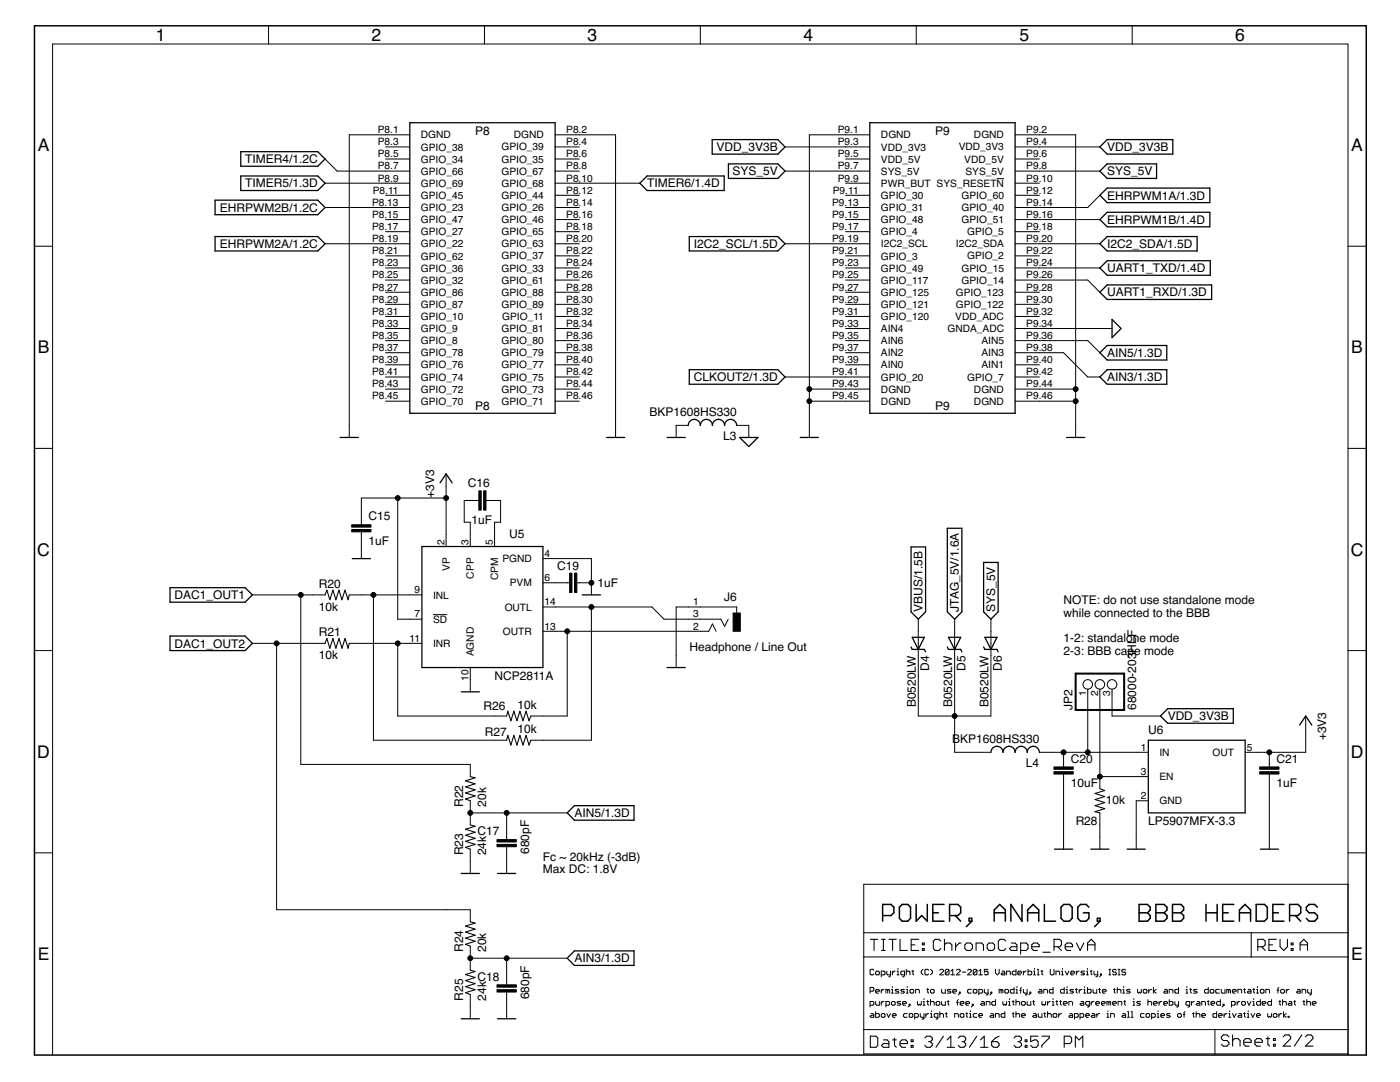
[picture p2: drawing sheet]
<svg xmlns="http://www.w3.org/2000/svg" width="279mm" height="216mm" viewBox="0 0 279 216" stroke-linecap="round" stroke-linejoin="round" font-family="sans-serif">
<g fill="none" stroke="#000" stroke-width=".2">
<path d="M53.6 5.1v3.7M96.7 5.1v3.7M139.8 5.1v3.7M182.9 5.1v3.7M226 5.1v3.7M64.9 31.7l2.4 2.4h14.5M64.9 36.6h16.9M76.9 29.3h4.9M76.9 31.7h4.9M76.9 39h4.9M81.8 26.9h-12.1v60.4M110.8 26.9h12.1v60.4"/>
<path d="M110.8 29.3h4.8M110.8 31.7h4.8M110.8 34.1h4.8M110.8 36.6h16.9M110.8 39h4.8M156.7 29.3h16.9M156.7 34.1h16.9M168.8 31.7h4.8M168.8 36.6h4.8M168.8 39h4.8M173.6 26.9h-12.1v60.4M198.9 35.6h1.5"/>
<path d="M202.6 26.9h12.1v60.4M202.6 29.3h16.9M202.6 31.7h4.8M202.6 34.1h16.9M202.6 36.6h4.8M202.6 39h4.8M219.5 39l-2.4 2.4h-14.5M6.9 49.1h3.6M64.9 41.4h16.9M64.9 48.6h16.9M76.9 43.8h4.9M76.9 46.2h4.9"/>
<path d="M76.9 51.1h4.9M76.9 53.5h4.9M76.9 55.9h4.9M76.9 58.3h4.9M110.8 41.4h4.8M110.8 43.8h4.8M110.8 46.2h4.8M110.8 48.6h4.8M110.8 51.1h4.8M110.8 53.5h4.8M110.8 55.9h4.8M110.8 58.3h4.8"/>
<path d="M156.7 48.6h16.9M168.8 41.4h4.8M168.8 43.8h4.8M168.8 46.2h4.8M168.8 51.1h4.8M168.8 53.5h4.8M168.8 55.9h4.8M168.8 58.3h4.8M202.6 43.8h16.9M202.6 46.2h4.8M202.6 48.6h16.9M202.6 51.1h4.8"/>
<path d="M202.6 53.5h16.9M202.6 55.9h14.5l2.4 2.4M202.6 58.3h4.8M269 49.1h3.7M76.9 65.6h4.9M76.9 60.7h4.9M76.9 63.1h4.9M76.9 68h4.9M76.9 70.4h4.9M76.9 72.8h4.9M76.9 75.2h4.9M76.9 77.6h4.9"/>
<path d="M110.8 65.6h4.8M110.8 60.7h4.8M110.8 63.1h4.8M110.8 68h4.8M110.8 70.4h4.8M110.8 72.8h4.8M110.8 75.2h4.8M110.8 77.6h4.8M156.7 75.2h16.9M161.5 77.6h12.1M168.8 65.6h4.8M168.8 60.7h4.8"/>
<path d="M168.8 63.1h4.8M168.8 68h4.8M168.8 70.4h4.8M168.8 72.8h4.8M202.6 65.6h19.3M202.6 60.7h4.8M202.6 63.1h4.8M202.6 68h14.5l2.4 2.4M202.6 70.4h9.7l4.8 4.8h2.4M202.6 72.8h4.8M202.6 75.2h4.8M202.6 77.6h12.1"/>
<path d="M6.9 89.5h3.6M76.9 80.1h4.9M79.4 99.4v24.1h4.8M89 94.6v14.5M89 99.4h-16.9v5.3M95.5 99.9h-2.9v4.3h1.3v4.9M97 99.9h2.9v4.3h-1.2v4.9M110.8 80.1h4.8M137.4 84.9h-2.5v2.4M147 84.9h2.4v2.4M161.5 80.1h12.1M202.6 80.1h12.1"/>
<path d="M269 89.5h3.7M50.4 118.7h14.5M60 118.7v33.8h33.9v2.5M69.7 118.7h14.5M72.1 106.2v5.3M74.5 118.7v29h26.6M108.4 116.3h5.3M108.4 111.5h9.6v7.2M115.1 116.3h2.9M6.9 129.8h3.6M50.4 128.4h14.5M55.2 128.4v53.1h38.7v2.4"/>
<path d="M69.7 128.4h14.5M79.4 128.4v14.5h21.7M86.4 122.6h2.8M93.9 133.2v4.8M108.4 121.1h21.7l2.4 2.4h11.4l.7 1.5 .7-1.5M108.4 126h33.1l.7-1.5 .7 1.5M113.2 126v16.9h-7.3M118 121.1v26.6h-12.1M147 122.3v-1.2h-12.1v12.1M183.3 123.5v19.4h14.5v-19.4M190.5 123.5v26.6h7.3M217.1 137.5v12.6"/>
<path d="M219.5 137.5v19.9M221.9 137.5v5.4h9.7M269 129.8h3.7M93.9 159.8v4.8M207.4 150.1h21.8M212.3 150.1v2.9M212.3 154.5v14.9M219.5 155h9.7M229.2 159.8h-2.4v9.6M253.3 150.1v2.9M253.3 154.5v14.9M260.6 142.9v7.2h-12.1"/>
<path d="M6.9 170.2h3.6M93.9 169.4v4.9M93.9 162.2h19.3M101.1 162.2v5.3M101.1 169v5.3M219.5 162.2v7.2M269 170.2h3.7M269 176.4h-96.6v33.9h96.6M93.9 188.8v4.8M93.9 198.4v4.9M93.9 191.2h19.3M101.1 191.2v5.3"/>
<path d="M101.1 198v5.3M172.4 190.9h96.6M172.4 186.1h96.6M173.7 197.8h.5l.2-.2v-.4l-.2-.2h-.5v1.2M174.4 193.6l-.2-.2h-.4l-.1 .2v.8l.1 .1h.4l.2-.1M174.8 197.8h.7l-.2-.4h-.4l-.1 .2v.4l.1 .2h.4M174.8 199.8v.6l.1 .2h.6v-.8M174.9 193.8h.4l.2 .2v.4l-.2 .1h-.4l-.1-.1v-.4zM175.9 194.5h.5l.2-.1v-.4l-.2-.2h-.5v1.1M175.9 197.4v.8M175.9 199.8v.8M176.4 197.4h-.2l-.3 .4"/>
<path d="M176.4 199.8h-.2l-.3 .4M177 193.8v.6l.2 .1h.5M177.2 197.6l-.4-.2v.8M177.2 197.6v.6M177.2 197.6l.2-.2 .1 .2v.6M177.7 193.8v.9l-.3 .2M177.9 197.4h.2v.8M177.9 198.2h.4M178.1 193.8v.7M178.1 196.8v.2M178.6 193.8h-.1l-.4 .4M179 194.5h.4"/>
<path d="M179 193.8h.2v.7M179.2 193.2v.2M179.4 197.4h-.6l-.2 .2 .8 .4-.2 .2h-.6M179.8 199.8h-.6l-.2 .2 .8 .4-.2 .2h-.6M180.5 194.5h-.5l-.2-.1v-.4l.2-.2h.5v.9l-.4 .2M180.5 197.4h-.5l-.2 .2 .7 .4-.2 .2h-.5M180.9 194l.2-.2h.3l.2 .2v.5M180.9 193.4v1.1M180.9 198.2h.4M180.9 197.4h.2v.8M181.1 196.8v.2M181.6 197.6l.2-.2h.4l.2 .2v.4l-.2 .2h-.4l-.2-.2z"/>
<path d="M182 193.8h.4M182.2 193.6v.8l.2 .1M182.7 198.2v-.8h.6l.2 .2v.6M183.1 199.8v.6l.2 .2 .2-.2 .2 .2 .2-.2v-.6M184.2 193.4l-.3 .4v.4l.3 .3M184.2 199.8h.2v.8M184.4 199.3v.2M185 197.4h.3M185 199.8h.3M185.1 199.6v.8l.2 .2M185.1 197.2v.8l.2 .2M185.3 193.6l-.2-.2h-.3l-.2 .2v.8l.2 .1h.3l.2-.1"/>
<path d="M185.7 193.4l.4 .4v.4l-.4 .3M185.7 197.6l.2-.2h.3l.2 .2v.4l-.2 .2h-.3l-.2-.2zM185.7 199.5v1.1M187 199.8h.4l.2 .2v.4l-.2 .2h-.4l-.2-.2v-.4zM187.6 193.6l.1-.2h.4l.2 .2v.2l-.7 .7h.7M187.9 197.4v.6l.2 .2h.6v-.8M187.9 199.8v.6l.2 .2h.6v-.8M189 199.8h.4M189.2 199.6v.8l.2 .2M189.4 193.6l-.2-.2h-.4l-.1 .2v.8M189.4 193.6v.8l-.2 .1h-.4l-.1-.1M189.4 193.6l-.7 .8"/>
<path d="M189.8 194.5h.7M189.8 193.8l.3-.4v1.1M189.8 197.4h-.6l-.2 .2 .8 .4-.2 .2h-.6M190.1 197.8h.8l-.2-.4h-.4l-.2 .2v.4l.2 .2h.4M190.9 193.6l.2-.2h.4l.1 .2v.2l-.7 .7h.7M191.3 199.5l-.2 .1v1M191.5 198h.1v.2h-.1zM191.6 198.2l-.3 .3M192 194h.7M193.1 193.6l.2-.2h.4l.1 .2v.2l-.7 .7h.7M193.8 197.4h-.5l-.2 .2v.4l.2 .2h.5M194.2 197.6l.2-.2h.4l.2 .2v.4l-.2 .2h-.4l-.2-.2z"/>
<path d="M195 193.6l-.2-.2h-.4l-.2 .2v.8M195 193.6v.8l-.2 .1h-.4l-.2-.1M195 193.6l-.8 .8M195.3 194.5h.8M195.3 193.8l.4-.4v1.1M195.3 198.2h.6l.2-.2v-.4l-.2-.2h-.6v1.1M195.9 199.8h.4l.1 .2v.6h-.5l-.2-.2 .2-.2h.5M196.4 197.4v.6l.2 .2h.6M197.2 193.4h-.8v.6l.4-.2 .4 .2v.4l-.2 .1h-.4l-.2-.1M197.2 197.4v.9l-.4 .2M197.7 198h.2v.2h-.2zM197.9 198.2l-.3 .3"/>
<path d="M198.7 193.4v.8l.4 .3 .3-.3v-.8M198.7 199.5v1.1h-.6l-.2-.2v-.4l.2-.2h.6M199.8 197.6l-.4-.2v.8M199.8 197.6v.6M199.8 197.6l.2-.2 .2 .2v.6M200 193.8h.3l.2 .2v.5h-.5l-.2-.1 .2-.2h.5M200.2 199.8v.6l.1 .2 .2-.2 .2 .2 .2-.2v-.6M200.5 197.6l.2-.2h.4l.2 .2v.4l-.2 .2h-.4l-.2-.2zM200.9 194.5v-.7h.6l.1 .2v.5M201.3 199.8h.2v.8M201.5 199.3v.2M202 199.8h.4"/>
<path d="M202.2 199.6v.8l.2 .2M202.4 197v1.2h-.6l-.2-.2v-.4l.2-.2h.6M202.8 193.4v1.1h-.6l-.2-.1v-.4l.2-.2h.6M202.8 199.5v1.1M202.8 198.2h.3M202.8 197.4h.1v.8M202.9 196.8v.2M203.1 194.2h.8l-.2-.4h-.4l-.2 .2v.4l.2 .1h.4M203.5 197.6h.4M203.9 197l-.2 .2v1M204.2 193.8v.7M204.2 197.4v.6l.2 .2h.6"/>
<path d="M204.8 193.8l-.6 .4M205 197.4v.9l-.4 .2M205 199.8v.6l.2 .2h.5v-.8M205.2 193.4v1.1h.5l.2-.1v-.4l-.2-.2h-.5M205.5 198h.2v.2h-.2zM205.7 198.2l-.3 .3M206.1 199.8h.4M206.3 194.5h.4M206.3 193.8h.2v.7M206.3 199.6v.8l.2 .2M206.5 193.2v.2M207 193.4h.2v1.1"/>
<path d="M207 194.5h.4M207.4 197.4h.4l.1 .2v.6h-.5l-.2-.2 .2-.2h.5M207.8 193.8h.3M207.9 193.6v.8l.2 .1M207.9 199.8v.6l.2 .2 .2-.2 .2 .2 .2-.2v-.6M208.3 198.2v-.8h.6l.2 .2v.6M209.1 199.8v.8M209.6 193.4v1l.2 .1h.4l.2-.1v-1M209.6 199.8h-.2l-.3 .4M210 199.8h.2v.8M210.2 197v1.2h-.6l-.2-.2v-.4l.2-.2h.6M210.2 199.3v.2"/>
<path d="M210.7 194.5v-.7h.6l.2 .2v.5M210.7 199.8h.4M210.9 199.6v.8l.2 .2M211.5 199.8h.3M211.6 199.6v.8l.2 .2M211.8 194.5h.4M211.8 193.8h.2v.7M212 193.2v.2M212.4 197v1.2h-.6l-.2-.2v-.4l.2-.2h.6M212.6 193.8l.4 .7 .3-.7M212.8 198.2h.3M212.8 197.4h.2v.8"/>
<path d="M213 196.8v.2M213.7 194.2h.7l-.2-.4h-.3l-.2 .2v.4l.2 .1h.3M214.2 197.4h-.5l-.2 .2 .7 .4-.1 .2h-.6M214.6 197.4h.4M214.8 193.8v.7M214.8 197.2v.8l.2 .2M215.4 193.8h-.2l-.4 .4M215.4 197.4v.8M215.7 199.8h.4l.2 .2v.6h-.6l-.2-.2 .2-.2h.6M215.9 197.4h-.2l-.3 .4M216.3 198.2h.4M216.3 197.4h.2v.8"/>
<path d="M216.5 193.8h-.6l-.2 .2 .8 .4-.2 .1h-.6M216.5 196.8v.2M216.9 194.5h.3M216.9 193.8h.1v.7M217 193.2v.2M217 197v1.2h.6l.2-.2v-.4l-.2-.2h-.6M217.6 193.8h.4M217.8 193.6v.8l.2 .1M217.8 199.8v.8M218.1 197.4v.6l.2 .2h.6v-.8M218.3 193.8v.6l.2 .1h.6M218.3 199.8h-.2l-.3 .4"/>
<path d="M219.1 193.8v.9l-.4 .2M219.2 197.4h.4M219.4 197.2v.8l.2 .2M219.6 194.4h.2v.1h-.2zM219.8 194.5l-.4 .4M220 197.8h.7l-.1-.4h-.4l-.2 .2v.4l.2 .2h.4M221.3 193.4h.4M221.3 194.5h.4M221.5 193.4v1.1M222.2 197.4h.4M222.4 197.2v.8l.2 .2M222.8 193.6l-.2-.2h-.4l-.2 .2 .2 .4h.4l.2 .2-.2 .3h-.4l-.2-.1"/>
<path d="M223 197.6l.1-.2h.4l.2 .2v.6M223 197v1.2M223.1 193.4h.4M223.1 194.5h.4M223.3 193.4v1.1M224.1 198.2h.4M224.1 197.4h.2v.8M224.3 196.8v.2M224.3 199.8h.3M224.5 199.6v.8l.1 .2M224.6 193.6l-.1-.2h-.4l-.2 .4 .2 .2h.4l.1 .4-.1 .1h-.4l-.2-.1M225.6 197.4h-.6l-.2 .2 .8 .4-.2 .2h-.6"/>
<path d="M226.1 199.8h.2v.8M226.3 199.3v.2M227 197.4v.6l.2 .2 .2-.2 .2 .2 .2-.2v-.6M227.6 199.8h-.6l-.1 .2 .1 .2h.4l.2 .2-.2 .2h-.5M228.2 197.6l.1-.2h.4l.2 .2v.4l-.2 .2h-.4l-.1-.2zM229.1 199.5v1.1M229.3 197.4v.8M229.8 197.4h-.2l-.3 .4M230.2 197v1.2M230.8 197.4l-.6 .4 .6 .4M231.3 199.8v.8M231.9 199.8h-.2l-.4 .4"/>
<path d="M232.4 197.4h.4l.2 .2v.6h-.6l-.2-.2 .2-.2h.6M233.3 198.2v-.8h.6l.2 .2v.6M233.3 199.5v1.1h.6l.2-.2v-.4l-.2-.2h-.6M234.5 199.8v.6l.1 .2h.6M235.2 197v1.2h-.6l-.1-.2v-.4l.1-.2h.6M235.2 199.8v.9l-.4 .2M236.7 198.2h.3M236.7 197.4h.2v.8M236.9 196.8v.2M237.4 197.4h.4M237.6 197.2v.8l.2 .2M237.8 199.8v.8"/>
<path d="M238.4 199.8h-.2l-.4 .4M238.9 197.4h-.5l-.2 .2 .7 .4-.2 .2h-.5M238.9 199.8h.4l.2 .2v.6h-.6l-.2-.2 .2-.2h.6M240.9 199.8h.4M241.1 197v1.2h-.5l-.2-.2v-.4l.2-.2h.5M241.1 199.6v.8l.2 .2M241.5 197.6l.2-.2h.4l.2 .2v.4l-.2 .2h-.4l-.2-.2zM243.4 197.4h-.6l-.2 .2v.4l.2 .2h.6M243.5 199.5v1.1h-.5l-.2-.2v-.4l.2-.2h.5M243.7 197.4v.6l.2 .2h.6v-.8M245.2 197.6l-.4-.2v.8M245.2 197.6v.6"/>
<path d="M245.2 197.6l.2-.2 .2 .2v.6M246 197.8h.7l-.2-.4h-.4l-.1 .2v.4l.1 .2h.4M246.9 199.8v.8M247.1 198.2v-.8h.5l.2 .2v.6M247.4 199.8h-.2l-.3 .4M248.2 197.4h.3M248.4 197.2v.8l.1 .2M248.9 199.8l.4 .8 .4-.8M249.1 197.4h.4l.2 .2v.6h-.6l-.2-.2 .2-.2h.6M249.7 186.1v4.8M250 197.4h.4M250 199.8h.2v.8"/>
<path d="M250.2 197.2v.8l.2 .2M250.2 199.3v.2M250.8 198.2h.3M250.8 197.4h.2v.8M251 196.8v.2M251.5 197.6l.2-.2h.4l.2 .2v.4l-.2 .2h-.4l-.2-.2zM251.5 199.5v1.1h-.5l-.2-.2v-.4l.2-.2h.5M252.6 198.2v-.8h.6l.2 .2v.6M253.7 199.5v1.1h-.5l-.2-.2v-.4l.2-.2h.5M254.8 197.6h.4M255.2 197l-.2 .2v1M255.2 199.8h.4"/>
<path d="M255.4 199.6v.8l.2 .2M255.6 197.6l.2-.2h.4l.1 .2v.4l-.1 .2h-.4l-.2-.2zM256 199.5v1.1M256.7 197.4v.8M257.3 197.4h-.2l-.4 .4M257.3 199.8h.3l.2 .2v.6h-.5l-.2-.2 .2-.2h.5M258.2 199.8h.4M258.4 199.6v.8l.2 .2M258.9 197.4h.4l.2 .2v.6h-.6l-.2-.2 .2-.2h.6M259.9 198.2v-.8h.5l.2 .2v.6M260 199.8h.4M260.2 199.6v.8l.2 .2"/>
<path d="M260.8 199.5v1.1M261 197.4v.6l.2 .2h.5M261.7 197.4v.9l-.4 .2M10.5 210.5v-201.7h258.5v201.7M172.4 205.4h96.6M173.7 200.6h.5l.2-.2v-.4l-.2-.2h-.5v1.1M173.8 202.2h.4l.2 .2v.6h-.6l-.1-.2 .1-.2h.6M174.8 201.9v1.1h.5l.2-.2v-.4l-.2-.2h-.5M176.1 202.2h.3l.2 .2v.4l-.2 .2h-.3l-.2-.2v-.4zM176.8 200.6h.6l.1-.2v-.4l-.1-.2h-.6v1.1M177 202.2l.4 .8 .3-.8M177.9 200l.2-.2h.4l.1 .2v.4l-.1 .2h-.4l-.2-.2z"/>
<path d="M178.1 202.6h.7l-.2-.4h-.3l-.2 .2v.4l.2 .2h.3M180.1 200.2h.8l-.2-.4h-.4l-.2 .2v.4l.2 .2h.4M181.1 202.2h-.6l-.2 .2v.4l.2 .2h.6M181.4 200.4h.2v.2h-.2zM181.6 202.2h.4l.2 .2v.4l-.2 .2h-.4l-.2-.2v-.4zM181.6 200.6l-.3 .3M182.5 203h.6l.2-.2v-.4l-.2-.2h-.6v1.1M183.7 202.2v.6l.2 .2h.5M184.2 200.6h.4M184.4 202.2v1l-.4 .1M184.8 202.2v.8M185.3 202.2h-.2l-.3 .4"/>
<path d="M185.7 200l.2-.2h.3l.2 .2v.6M185.7 202.2h.2v.8M185.7 203h.4M185.9 201.7v.2M187.2 203h-.6l-.2-.2v-.4l.2-.2h.6v1l-.4 .1M187.6 202.4l.1-.2h.4l.2 .2v.6M187.6 201.9v1.1M188.7 202.2h.3M188.8 202.1v.7l.2 .2M190.5 203v-.8h.6l.2 .2v.6M190.9 200h.4M191.6 200.2h.8l-.2-.4h-.4l-.2 .2v.4l.2 .2h.4"/>
<path d="M191.8 202.2h.4l.2 .2v.4l-.2 .2h-.4l-.2-.2v-.4zM192.7 200.2h.8l-.2-.4h-.4l-.2 .2v.4l.2 .2h.4M192.7 202.2h.4M192.9 202.1v.7l.2 .2M193.5 202.2h.2v.8M193.5 203h.3M193.7 201.7v.2M194 200.4h.2v.2h-.2zM194.2 200.6l-.4 .3M195 202.2h-.6l-.2 .2v.4l.2 .2h.6M195.3 202.6h.8l-.2-.4h-.4l-.2 .2v.4l.2 .2h.4M196.8 200.6v-.8h.6l.2 .2v.6"/>
<path d="M197.7 202.2h.4l.2 .2v.6h-.6l-.1-.2 .1-.2h.6M198.7 203v-.8h.5l.2 .2v.6M200.5 201.9v1.1h-.5l-.2-.2v-.4l.2-.2h.5M201.3 200.6h.3M202 202.2h.4M202.2 202.1v.7l.2 .2M202.8 201.9v1.1M202.8 200l.1-.2h.4l.2 .2v.6M202.8 202.4l.1-.2h.4l.2 .2v.6M203.9 200l.1-.2h.4l.2 .2v.4l-.2 .2h-.4l-.1-.2zM203.9 202.6h.7l-.2-.4h-.4l-.1 .2v.4l.1 .2h.4M206.3 202.2h.4l.1 .2v.6h-.5l-.2-.2 .2-.2h.5"/>
<path d="M207.2 202.2v.6l.2 .2h.5v-.8M208.3 202.2h.4M208.5 202.1v.7l.2 .2M209.1 201.9v1.1M209.1 202.4l.1-.2h.4l.2 .2v.6M210 200.6h.4M210.4 202.2h.3l.2 .2v.4l-.2 .2h-.3l-.2-.2v-.4zM211.3 202.2v.8M211.8 202.2h-.2l-.3 .4M212.2 200.2h.8l-.2-.4h-.4l-.2 .2v.4l.2 .2h.4M213.3 200.6v-.8h.6l.2 .2v.6M213.5 202.2h.4l.2 .2v.6h-.6l-.2-.2 .2-.2h.6"/>
<path d="M214.4 203h.6l.2-.2v-.4l-.2-.2h-.6v1.1M215.5 203h.6l.2-.2v-.4l-.2-.2h-.6v1.1M216.7 202.6h.7l-.2-.4h-.3l-.2 .2v.4l.2 .2h.3M217.4 200.6h-.5l-.2-.2v-.4l.2-.2h.5v.9l-.4 .2M218 202.2h.3l.2 .2v.6h-.5l-.2-.2 .2-.2h.5M218.7 200.2h.7l-.2-.4h-.3l-.2 .2v.4l.2 .2h.3M218.9 202.2v.8M219.4 202.2h-.2l-.3 .4M219.8 200.2h.8l-.2-.4h-.4l-.2 .2v.4l.2 .2h.4M220.9 202.2h.2v.8M220.9 203h.4M221.1 201.7v.2"/>
<path d="M221.3 200l-.4-.2v.8M221.3 200v.6M221.3 200l.2-.2 .2 .2v.6M221.7 203v-.8h.5l.2 .2v.6M222 200.2h.8l-.2-.4h-.4l-.2 .2v.4l.2 .2h.4M223.1 200.6v-.8h.6l.2 .2v.6M224.1 202.2h.4l.1 .2v.6h-.5l-.2-.2 .2-.2h.5M225 203h.4M225 201.9h.2v1.1M225.7 203h.4M225.7 201.9h.2v1.1M226.1 200.6h.4"/>
<path d="M228.3 202.2h-.5l-.2 .2v.4l.2 .2h.5M228.7 202.4l.2-.2h.4l.1 .2v.4l-.1 .2h-.4l-.2-.2zM229.1 200l.2-.2h.3l.2 .2v.6M229.8 203h.6l.2-.2v-.4l-.2-.2h-.6v1.1M230.2 200.2h.7l-.1-.4h-.4l-.2 .2v.4l.2 .2h.4M230.9 202.2h.2v.8M230.9 203h.4M231.1 201.7v.2M231.7 202.6h.7l-.2-.4h-.3l-.2 .2v.4l.2 .2h.3M232.2 200.2h.8l-.2-.4h-.4l-.2 .2v.4l.2 .2h.4M233.5 202.2h-.5l-.2 .2 .7 .4-.2 .2h-.5M235.2 202.2h.4l.2 .2v.4l-.2 .2h-.4l-.2-.2v-.4z"/>
<path d="M236.1 202.4h.4M236.5 201.9l-.2 .2v.9M237.4 200.6h-.5l-.2-.2v-.4l.2-.2h.5v.9l-.4 .2M238 202.2h.4M238.2 202.1v.7l.2 .2M238.7 202.4l.2-.2h.4l.2 .2v.6M238.7 201.9v1.1M239.8 200.6v-.8h.6l.2 .2v.6M239.8 202.6h.8l-.2-.4h-.4l-.2 .2v.4l.2 .2h.4M241.7 200.2h.7l-.1-.4h-.4l-.2 .2v.4l.2 .2h.4M242.5 205.4v4.9M242.8 201.9v1.1h-.5l-.2-.2v-.4l.2-.2h.5"/>
<path d="M243.2 202.6h.7l-.2-.4h-.3l-.2 .2v.4l.2 .2h.3M244.1 200.4h.2v.2h-.2zM244.3 200.6l-.4 .3M244.3 202.2v.8M244.8 202.2h-.2l-.3 .4M245.2 202.2h.2v.8M245.2 203h.4M245.4 201.7v.2M245.8 200.6h.5l.2-.2v-.4l-.2-.2h-.5v1.1M246 202.2l.3 .8 .4-.8M247.2 202.2h.4l.2 .2v.6h-.6l-.1-.2 .1-.2h.6M247.8 200l.2-.2h.4l.1 .2v.4l-.1 .2h-.4l-.2-.2z"/>
<path d="M248.2 202.2h.3M248.4 202.1v.7l.1 .2M248.9 202.2h.2v.8M248.9 203h.4M249.1 201.7v.2M249.7 202.2l.3 .8 .4-.8M250 200.6h.4M250.8 202.6h.7l-.2-.4h-.3l-.2 .2v.4l.2 .2h.3M251.9 200.2h.7l-.2-.4h-.3l-.2 .2v.4l.2 .2h.3M253 202.2v.6l.2 .2 .2-.2 .2 .2 .1-.2v-.6M254.3 202.2h.4l.1 .2v.4l-.1 .2h-.4l-.2-.2v-.4zM255.2 202.2v.8"/>
<path d="M255.8 202.2h-.2l-.4 .4M256 200l.2-.2h.3l.2 .2v.6M256.2 201.9v1.1M256.7 202.2l-.5 .4 .5 .4M257.1 202.8h.2v.2h-.2zM260.8 200l.2-.2h.3l.2 .2v.6M261.9 200.2h.7l-.2-.4h-.3l-.2 .2v.4l.2 .2h.3"/>
<circle cx="217.1" cy="136.6" r=".95"/>
<circle cx="219.5" cy="136.6" r=".95"/>
<circle cx="221.9" cy="136.6" r=".95"/>
</g>
<g fill="none" stroke="#000" stroke-width=".25">
<path d="M42.9 39.9h20.5l1.5 1.5-1.5 1.4h-20.5zM48 30.3h15.4l1.5 1.4-1.5 1.5h-15.4zM48 35.1h15.4l1.5 1.5-1.5 1.4h-15.4zM81.8 24.5h29v58h-29zM129.1 35.1h15.4v2.9h-15.4l-1.4-1.4zM142.1 27.9h13.1l1.5 1.4-1.5 1.5h-13.1zM145.4 32.7h9.8l1.5 1.4-1.5 1.5h-9.8zM173.6 24.5h29v58h-29zM219.5 34.1l1.5-1.4h9.8v2.9h-9.8zM219.5 39l1.5-1.5h20.4v2.9h-20.4zM221 27.9h13.1v2.9h-13.1l-1.5-1.5zM42.9 47.2h20.5l1.5 1.4-1.5 1.5h-20.5z"/>
<path d="M137.6 47.2h17.6l1.5 1.4-1.5 1.5h-17.6zM219.5 43.8l1.5-1.4h20.4v2.9h-20.4zM219.5 48.6l1.5-1.4h17.9v2.9h-17.9zM219.5 53.5l1.5-1.5h20.5v2.9h-20.5zM219.5 58.3l1.5-1.4h20.8v2.9h-20.8zM137.6 73.8h17.6l1.5 1.4-1.5 1.5h-17.6zM219.5 70.4l1.5-1.5h11.9v2.9h-11.9zM219.5 75.2l1.5-1.4h11.9v2.9h-11.9zM221.9 63.7l1.8 1.9-1.8 1.8zM67.9 87.3h3.6M87.8 96.4l1.2-1.8 1.2 1.8M121.1 87.3h3.6"/>
<path d="M133.1 87.3h3.7M137.4 84.9a1.21 1.21 0 0 1 1.2-1.2 1.21 1.21 0 0 1 1.2 1.2 1.21 1.21 0 0 1 1.2-1.2 1.21 1.21 0 0 1 1.2 1.2 1.22 1.22 0 0 1 1.2-1.2 1.22 1.22 0 0 1 1.2 1.2 1.21 1.21 0 0 1 1.2-1.2 1.21 1.21 0 0 1 1.2 1.2M147.6 87.3h3.7l-1.9 1.8zM159.7 87.3h3.6M212.9 87.3h3.6M33.9 117.3h15l1.5 1.4-1.5 1.5h-15zM70.3 111.5h3.6M84.2 109.1h24.2v24.1h-24.2zM116.2 118.7h3.6M181.8 109.1h2.9v13l-1.4 1.4-1.5-1.4zM189.1 105.4h2.9v16.7l-1.5 1.4-1.4-1.4zM196.3 112.2h2.9v9.9l-1.4 1.4-1.5-1.4z"/>
<path d="M33.9 126.9h15l1.5 1.5-1.5 1.4h-15zM92.1 138h3.6M133.1 133.2h3.7M181.8 129.1l.3 .5h2.4l.2 .5M182.1 127.2h2.4l-1.2 2.4zM189.1 129.1l.2 .5h2.4l.3 .5M189.3 127.2h2.4l-1.2 2.4zM196.3 129.1l.3 .5h2.4l.2 .5M196.6 127.2h2.4l-1.2 2.4zM197.8 150.1a1.21 1.21 0 0 1 1.2-1.2 1.21 1.21 0 0 1 1.2 1.2 1.21 1.21 0 0 1 1.2-1.2 1.21 1.21 0 0 1 1.2 1.2 1.21 1.21 0 0 1 1.2-1.2 1.21 1.21 0 0 1 1.2 1.2 1.22 1.22 0 0 1 1.2-1.2 1.22 1.22 0 0 1 1.2 1.2M229.2 147.7h19.3v14.5h-19.3zM231.6 142.9l1.4-1.5h13.1v2.9h-13.1z"/>
<path d="M259.4 144.7l1.2-1.8 1.2 1.8M92.1 174.3h3.6M99.3 174.3h3.6M113.2 162.2l1.4-1.4h11.9v2.9h-11.9zM210.4 169.4h3.7M217.7 169.4h3.6M224.9 169.4h3.7M251.5 169.4h3.6M114.6 189.7h11.9v2.9h-11.9l-1.4-1.4zM92.1 203.3h3.6M99.3 203.3h3.6"/>
</g>
<g fill="none" stroke="#000" stroke-width=".3">
<path d="M6.9 5.1h265.8v205.4h-265.8zM176.1 182.7h1.7l.6-.6v-1.1l-.6-.5h-1.7v3.3M179.5 181l.5-.5h1.2l.5 .5v2.2l-.5 .6h-1.2l-.5-.6zM182.8 180.5v3.3l1.1-1.1 1.2 1.1v-3.3M186.2 182.1h1.1M188.4 180.5h-2.2v3.3h2.2M189.5 182.7h1.7l.5-.6v-1.1l-.5-.5h-1.7v3.3M190.6 182.7l1.1 1.1M193.4 183.2h.6v.6h-.6zM194 183.8l-1.2 1.1M198.4 182.1h2.2M198.4 183.8v-2.2l1.1-1.1 1.1 1.1v2.2"/>
<path d="M204 180.5v3.3l-2.3-3.3v3.3M205.1 182.1h2.2M205.1 183.8v-2.2l1.1-1.1 1.1 1.1v2.2M208.4 180.5v3.3h2.3M212.3 180.5h1.1l.6 .5v2.2l-.6 .6h-1.1l-.5-.6v-2.2zM217.3 181l-.5-.5h-1.2l-.5 .5v2.2l.5 .6h1.2l.5-.6v-1.1h-1.1M219 183.2h.5v.6h-.5zM219.5 183.8l-1.1 1.1M227.3 180.5h1.7l.6 .5v.6l-.6 .5 .6 .6v.5l-.6 .6h-1.7zM227.3 182.1h1.7M230.7 180.5h1.6l.6 .5v.6l-.6 .5 .6 .6v.5l-.6 .6h-1.6zM230.7 182.1h1.6"/>
<path d="M234 180.5h1.7l.5 .5v.6l-.5 .5 .5 .6v.5l-.5 .6h-1.7zM234 182.1h1.7M240.7 182.1h2.2M240.7 180.5v3.3M242.9 180.5v3.3M244 182.1h1.1M246.2 180.5h-2.2v3.3h2.2M247.4 182.1h2.2M247.4 183.8v-2.2l1.1-1.1 1.1 1.1v2.2M250.7 180.5h1.6l.6 .5v2.2l-.6 .6h-1.6zM254 182.1h1.1M256.2 180.5h-2.2v3.3h2.2"/>
<path d="M257.4 182.7h1.6l.6-.6v-1.1l-.6-.5h-1.6v3.3M258.5 182.7l1.1 1.1M262.9 181l-.5-.5h-1.1l-.6 .5v.6l.6 .5h1.1l.5 .6v.5l-.5 .6h-1.1l-.6-.6"/>
</g>
<g fill="none" stroke="#000" stroke-width=".21">
<path d="M64.9 118.7l.3-.9 .6 1.9 .6-1.9 .6 1.9 .6-1.9 .6 1.9 .7-1.9 .6 1.9 .2-1M64.9 128.4l.3-1 .6 1.9 .6-1.9 .6 1.9 .6-1.9 .6 1.9 .7-1.9 .6 1.9 .2-.9M93.9 155l.9 .2-1.9 .6 1.9 .6-1.9 .6 1.9 .6-1.9 .6 1.9 .6-1.9 .6 1 .4M101.1 142.9l.2-1 .7 1.9 .6-1.9 .6 1.9 .6-1.9 .6 1.9 .6-1.9 .6 1.9 .3-.9M101.1 147.7l.2-1 .7 2 .6-2 .6 2 .6-2 .6 2 .6-2 .6 2 .3-1M219.5 157.4l1 .3-2 .6 2 .6-2 .6 2 .6-2 .7 2 .6-2 .6 1 .2M93.9 164.6l.9 .3-1.9 .6 1.9 .6-1.9 .6 1.9 .6-1.9 .6 1.9 .6-1.9 .6 1 .3M93.9 183.9l.9 .3-1.9 .6 1.9 .6-1.9 .6 1.9 .6-1.9 .6 1.9 .6-1.9 .6 1 .4M93.9 193.6l.9 .2-1.9 .7 1.9 .6-1.9 .6 1.9 .6-1.9 .6 1.9 .6-1.9 .6 1 .3M173.7 187.4h1.5M174.4 187.4v2.3M175.9 187.4h.8"/>
<path d="M175.9 189.7h.8M176.3 187.4v2.3M177.4 187.4h1.5M178.1 187.4v2.3M179.6 187.4v2.3h1.5M181.8 188.5h.8M183.3 187.4h-1.5v2.3h1.5M184.1 189.3h.3v.4h-.3zM184.1 188.2h.3v.3h-.3zM187.7 187.8l-.3-.4h-.8l-.3 .4v1.5l.3 .4h.8l.3-.4M188.5 188.5l.3-.3h.8l.4 .3v1.2M188.5 187.4v2.3"/>
<path d="M190.7 188.2v1.5M191.8 188.2h-.3l-.8 .7M192.6 188.5l.3-.3h.8l.4 .3v.8l-.4 .4h-.8l-.3-.4zM194.8 189.7v-1.5h1.1l.4 .3v1.2M197 188.5l.4-.3h.7l.4 .3v.8l-.4 .4h-.7l-.4-.4zM200.7 187.8l-.4-.4h-.7l-.4 .4v1.5l.4 .4h.7l.4-.4M201.8 188.2h.8l.3 .3v1.2h-1.1l-.3-.4 .3-.4h1.1M203.7 189.7h1.1l.4-.4v-.8l-.4-.3h-1.1v2.2M205.9 188.9h1.5v-.4l-.4-.3h-.7l-.4 .3v.8l.4 .4h.7M208.1 190h1.5M210.4 188.9h1.1l.3-.4v-.7l-.3-.4h-1.1v2.3M211.1 188.9l.7 .8"/>
<path d="M212.6 188.9h1.5v-.4l-.4-.3h-.7l-.4 .3v.8l.4 .4h.7M214.8 188.2l.8 1.5 .7-1.5M217 188.5h1.5M217 189.7v-1.5l.8-.8 .7 .8v1.5M251 188.9h1.1l.4-.4v-.7l-.4-.4h-1.1v2.3M251.8 188.9l.7 .8M253.2 188.5h.8M254.7 187.4h-1.5v2.3h1.5M255.5 187.4v1.5l.7 .8 .7-.8v-1.5M257.7 189.3h.4v.4h-.4zM257.7 188.2h.4v.3h-.4zM259.5 188.5h1.4"/>
<path d="M259.5 189.7v-1.5l.7-.8 .7 .8v1.5M173.7 206.8h1.1l.4 .3v1.5l-.4 .4h-1.1zM176.3 207.5h.7l.4 .4v1.1h-1.1l-.4-.4 .4-.4h1.1M178.1 207.5h.8M178.5 207.1v1.5l.4 .4M179.6 208.2h1.5v-.3l-.4-.4h-.7l-.4 .4v.7l.4 .4h.7M181.8 208.6h.4v.4h-.4zM181.8 207.5h.4v.4h-.4zM184.6 207.1l.3-.3h.8l.4 .3v.4l-.4 .4M185.3 207.9h.4M185.7 207.9l.4 .3v.4l-.4 .4h-.8l-.3-.4M188.3 206.8l-1.5 2.2"/>
<path d="M189 209h1.5M189 207.5l.8-.7v2.2M191.2 207.1l.4-.3h.8l.3 .3v.4l-.3 .4M192 207.9h.4M192.4 207.9l.3 .3v.4l-.3 .4h-.8l-.4-.4M194.9 206.8l-1.4 2.2M195.7 209h1.5M195.7 207.5l.7-.7v2.2M197.9 207.9h1.1l.4 .3v.4l-.4 .4h-.7l-.4-.4zM199.4 206.8l-.8 .3-.7 .8M202.4 207.1l.3-.3h.8l.4 .3v.4l-.4 .4M203.1 207.9h.4"/>
<path d="M203.5 207.9l.4 .3v.4l-.4 .4h-.8l-.3-.4M204.6 208.6h.4v.4h-.4zM204.6 207.5h.4v.4h-.4zM207.2 206.8h-1.5v1.1l.7-.4h.4l.4 .4v.7l-.4 .4h-.7l-.4-.4M207.9 206.8h1.5v.3l-1.5 1.5v.4M212.4 208.2h1.1l.4-.3v-.8l-.4-.3h-1.1v2.2M214.6 209v-2.2l.7 .7 .8-.7v2.2M245.3 206.9l-.4-.4h-.8l-.3 .4v.3l.3 .4h.8l.4 .4v.4l-.4 .3h-.8l-.3-.3M246 206.5v2.2M246 207.6l.4-.4h.7l.4 .4v1.1M248.2 208h1.5v-.4l-.4-.4h-.7l-.4 .4v.8l.4 .3h.7M250.4 208h1.5v-.4l-.4-.4h-.7l-.4 .4v.8l.4 .3h.7"/>
<path d="M252.7 207.2h.7M253 206.9v1.5l.4 .3M254.1 207.2h.4v.4h-.4zM254.1 208.4h.4v.3h-.4zM256.1 206.9l.4-.4h.7l.4 .4v.3l-1.5 1.5h1.5M259.8 206.5l-1.5 2.2M260.5 206.9l.4-.4h.7l.4 .4v.3l-1.5 1.5h1.5"/>
</g>
<g fill="#000" stroke="#000" stroke-width=".2">
<path d="M95.6 97.9h.4v3.9h-.4zM96.5 97.9h.5v3.9h-.5zM70.2 105.7h3.8v.4h-3.8zM70.2 104.7h3.8v.5h-3.8zM113.7 114.4h.5v3.8h-.5zM114.7 114.4h.4v3.8h-.4zM146.3 122.3h1.4v3.7h-1.4zM210.3 154h3.9v.5h-3.9zM210.3 153h3.9v.5h-3.9zM251.4 154h3.8v.5h-3.8zM251.4 153h3.8v.5h-3.8zM99.2 168.5h3.8v.5h-3.8z"/>
<path d="M99.2 167.5h3.8v.5h-3.8zM99.2 197.5h3.8v.5h-3.8zM99.2 196.5h3.8v.5h-3.8z"/>
</g>
<path d="M214.7 134.4h9.6v7.3h-9.6z" fill="none" stroke="#000" stroke-width=".4"/>
<g fill="#000" stroke="#000" stroke-width=".2">
<circle cx="161.5" cy="77.6" r=".49"/>
<circle cx="214.7" cy="77.6" r=".49"/>
<circle cx="79.4" cy="99.4" r=".49"/>
<circle cx="89" cy="99.4" r=".49"/>
<circle cx="161.5" cy="80.1" r=".49"/>
<circle cx="214.7" cy="80.1" r=".49"/>
<circle cx="60" cy="118.7" r=".49"/>
<circle cx="74.5" cy="118.7" r=".49"/>
<circle cx="118" cy="116.3" r=".49"/>
<circle cx="55.2" cy="128.4" r=".49"/>
<circle cx="79.4" cy="128.4" r=".49"/>
<circle cx="113.2" cy="126" r=".49"/>
<circle cx="118" cy="121.1" r=".49"/>
<circle cx="190.5" cy="142.9" r=".49"/>
<circle cx="212.3" cy="150.1" r=".49"/>
<circle cx="217.1" cy="150.1" r=".49"/>
<circle cx="219.5" cy="155" r=".49"/>
<circle cx="253.3" cy="150.1" r=".49"/>
<circle cx="93.9" cy="162.2" r=".49"/>
<circle cx="101.1" cy="162.2" r=".49"/>
<circle cx="93.9" cy="191.2" r=".49"/>
<circle cx="101.1" cy="191.2" r=".49"/>
</g>
<g font-size="3.5">
<text x="31.1" y="8.2">1</text>
<text x="74.2" y="8.2">2</text>
<text x="117.3" y="8.2">3</text>
<text x="160.3" y="8.2">4</text>
<text x="203.4" y="8.2">5</text>
<text x="246.5" y="8.2">6</text>
<text x="7.5" y="30.2">A</text>
<text x="269.7" y="30.2">A</text>
<text x="7.5" y="70.5">B</text>
<text x="269.7" y="70.5">B</text>
<text x="7.4" y="110.9">C</text>
<text x="269.6" y="110.9">C</text>
<text x="7.4" y="151.2">D</text>
<text x="269.6" y="151.2">D</text>
<text x="7.5" y="191.6">E</text>
<text x="269.7" y="191.6">E</text>
</g>
<g font-size="2.4">
<text x="94.8" y="26.9">P8</text>
<text x="186.6" y="26.9">P9</text>
<text x="48.9" y="32.6">TIMER4/1.2C</text>
<text x="143" y="30.2">VDD_3V3B</text>
<text x="146.2" y="35">SYS_5V</text>
<text x="221" y="30.2">VDD_3V3B</text>
<text x="221" y="35">SYS_5V</text>
<text x="48.9" y="37.4">TIMER5/1.3D</text>
<text x="129.1" y="37.4">TIMER6/1.4D</text>
<text x="221" y="39.8">EHRPWM1A/1.3D</text>
<text x="43.9" y="42.2">EHRPWM2B/1.2C</text>
<text x="221" y="44.7">EHRPWM1B/1.4D</text>
<text x="43.9" y="49.5">EHRPWM2A/1.2C</text>
<text x="138.5" y="49.5">I2C2_SCL/1.5D</text>
<text x="221" y="49.5">I2C2_SDA/1.5D</text>
<text x="221" y="54.3">UART1_TXD/1.4D</text>
<text x="221" y="59.2">UART1_RXD/1.3D</text>
<text x="221" y="71.2">AIN5/1.3D</text>
<text x="138.5" y="76.1">CLKOUT2/1.3D</text>
<text x="221" y="76.1">AIN3/1.3D</text>
<text x="94.8" y="81.7">P8</text>
<text x="129.6" y="83">BKP1608HS330</text>
<text x="186.6" y="81.7">P9</text>
<text x="144.4" y="87.8">L3</text>
<text x="86.6" y="99.4" transform="rotate(-90 86.6 99.4)">+3V3</text>
<text x="93.3" y="97.1">C16</text>
<text x="73.6" y="103.9">C15</text>
<text x="94.1" y="104.6">1uF</text>
<text x="101.6" y="107.4">U5</text>
<text x="73.6" y="108.7">1uF</text>
<text x="111.2" y="113.8">C19</text>
<text x="34.8" y="119.6">DAC1_OUT1</text>
<text x="63.7" y="117.3">R20</text>
<text x="119.2" y="117.1">1uF</text>
<text x="144.5" y="119.9">J6</text>
<text x="63.7" y="121.9">10k</text>
<text x="184.1" y="122.1" transform="rotate(-90 184.1 122.1)">VBUS/1.5B</text>
<text x="191.4" y="122.1" transform="rotate(-90 191.4 122.1)">JTAG_5V/1.6A</text>
<text x="198.6" y="122.1" transform="rotate(-90 198.6 122.1)">SYS_5V</text>
<text x="212.3" y="120.5">NOTE: do not use standalone mode</text>
<text x="212.3" y="123">while connected to the BBB</text>
<text x="34.8" y="129.2">DAC1_OUT2</text>
<text x="63.7" y="131.5">10k</text>
<text x="63.7" y="126.9">R21</text>
<text x="137.6" y="129.8">Headphone / Line Out</text>
<text x="212.3" y="128.1">1-2: standalone mode</text>
<text x="212.3" y="130.7">2-3: BBB cape mode</text>
<text x="98.7" y="135.6">NCP2811A</text>
<text x="185.4" y="133.8" transform="rotate(-90 185.4 133.8)">D4</text>
<text x="192.7" y="133.8" transform="rotate(-90 192.7 133.8)">D5</text>
<text x="199.9" y="133.8" transform="rotate(-90 199.9 133.8)">D6</text>
<text x="96.5" y="141.6">R26</text>
<text x="103.3" y="141.4">10k</text>
<text x="182.8" y="141.1" transform="rotate(-90 182.8 141.1)">B0520LW</text>
<text x="190" y="141.1" transform="rotate(-90 190 141.1)">B0520LW</text>
<text x="197.3" y="141.1" transform="rotate(-90 197.3 141.1)">B0520LW</text>
<text x="214.1" y="141.7" transform="rotate(-90 214.1 141.7)">JP2</text>
<text x="226.8" y="141.7" transform="rotate(-90 226.8 141.7)">68000-203HLF</text>
<text x="233" y="143.7">VDD_3V3B</text>
<text x="96.7" y="147">R27</text>
<text x="103.3" y="146.3">10k</text>
<text x="190" y="148.2">BKP1608HS330</text>
<text x="229.2" y="146.5">U6</text>
<text x="264.7" y="147.7" transform="rotate(-90 264.7 147.7)">+3V3</text>
<text x="204.8" y="153">L4</text>
<text x="213.7" y="152.2">C20</text>
<text x="254.8" y="152.2">C21</text>
<text x="92.4" y="161" transform="rotate(-90 92.4 161)">R22</text>
<text x="97" y="161" transform="rotate(-90 97 161)">20k</text>
<text x="213.7" y="157">10uF</text>
<text x="220.7" y="160.5">10k</text>
<text x="254.8" y="157">1uF</text>
<text x="95.3" y="166.7">C17</text>
<text x="114.6" y="163">AIN5/1.3D</text>
<text x="214.7" y="164.6">R28</text>
<text x="229.2" y="164.6">LP5907MFX-3.3</text>
<text x="92.4" y="170.7" transform="rotate(-90 92.4 170.7)">R23</text>
<text x="97" y="170.7" transform="rotate(-90 97 170.7)">24k</text>
<text x="105.6" y="170.4" transform="rotate(-90 105.6 170.4)">680pF</text>
<text x="108.4" y="171.7">Fc ~ 20kHz (-3dB)</text>
<text x="108.4" y="174.3">Max DC: 1.8V</text>
<text x="92.4" y="190" transform="rotate(-90 92.4 190)">R24</text>
<text x="97" y="190" transform="rotate(-90 97 190)">20k</text>
<text x="95.3" y="195.7">C18</text>
<text x="114.6" y="192">AIN3/1.3D</text>
<text x="92.4" y="199.7" transform="rotate(-90 92.4 199.7)">R25</text>
<text x="97" y="199.7" transform="rotate(-90 97 199.7)">24k</text>
<text x="105.6" y="199.4" transform="rotate(-90 105.6 199.4)">680pF</text>
</g>
<g font-size="2">
<text x="75.4" y="26.6">P8.1</text>
<text x="75.4" y="29">P8.3</text>
<text x="84" y="27.6">DGND</text>
<text x="102.6" y="27.6">DGND</text>
<text x="113" y="29">P8.4</text>
<text x="113" y="26.6">P8.2</text>
<text x="167.2" y="26.6">P9.1</text>
<text x="167.2" y="29">P9.3</text>
<text x="175.8" y="27.6">DGND</text>
<text x="194.4" y="27.6">DGND</text>
<text x="204.8" y="29">P9.4</text>
<text x="204.8" y="26.6">P9.2</text>
<text x="75.4" y="31.4">P8.5</text>
<text x="75.4" y="33.8">P8.7</text>
<text x="84" y="30">GPIO_38</text>
<text x="84" y="32.5">GPIO_34</text>
<text x="84" y="34.9">GPIO_66</text>
<text x="100.1" y="30">GPIO_39</text>
<text x="100.1" y="32.4">GPIO_35</text>
<text x="100.1" y="34.9">GPIO_67</text>
<text x="113" y="31.4">P8.6</text>
<text x="113" y="33.8">P8.8</text>
<text x="167.2" y="33.8">P9.7</text>
<text x="167.2" y="31.4">P9.5</text>
<text x="175.8" y="30">VDD_3V3</text>
<text x="175.8" y="34.9">SYS_5V</text>
<text x="175.8" y="32.5">VDD_5V</text>
<text x="191.3" y="30">VDD_3V3</text>
<text x="192.5" y="32.4">VDD_5V</text>
<text x="192.7" y="34.9">SYS_5V</text>
<text x="204.8" y="33.8">P9.8</text>
<text x="204.8" y="31.4">P9.6</text>
<text x="74.2" y="41.1">P8.13</text>
<text x="74.4" y="38.6">P8.11</text>
<text x="75.4" y="36.2">P8.9</text>
<text x="84" y="37.3">GPIO_69</text>
<text x="84" y="39.7">GPIO_45</text>
<text x="100.1" y="37.3">GPIO_68</text>
<text x="100.1" y="39.7">GPIO_44</text>
<text x="113" y="36.2">P8.10</text>
<text x="113" y="38.6">P8.12</text>
<text x="113" y="41.1">P8.14</text>
<text x="166.1" y="41.1">P9.13</text>
<text x="166.2" y="38.6">P9.11</text>
<text x="167.2" y="36.2">P9.9</text>
<text x="175.8" y="37.3">PWR_BUT SYS_RESETN</text>
<text x="175.8" y="39.7">GPIO_30</text>
<text x="191.9" y="39.7">GPIO_60</text>
<text x="204.8" y="36.2">P9.10</text>
<text x="204.8" y="38.6">P9.12</text>
<text x="204.8" y="41.1">P9.14</text>
<text x="74.2" y="43.5">P8.15</text>
<text x="74.2" y="45.9">P8.17</text>
<text x="84" y="42.1">GPIO_23</text>
<text x="84" y="44.5">GPIO_47</text>
<text x="84" y="46.9">GPIO_27</text>
<text x="100.1" y="42.1">GPIO_26</text>
<text x="100.1" y="44.5">GPIO_46</text>
<text x="100.1" y="46.9">GPIO_65</text>
<text x="113" y="43.5">P8.16</text>
<text x="113" y="45.9">P8.18</text>
<text x="166.1" y="43.5">P9.15</text>
<text x="166.1" y="45.9">P9.17</text>
<text x="175.8" y="42.1">GPIO_31</text>
<text x="175.8" y="44.5">GPIO_48</text>
<text x="175.8" y="46.9">GPIO_4</text>
<text x="191.9" y="42.1">GPIO_40</text>
<text x="191.9" y="44.5">GPIO_51</text>
<text x="193" y="46.9">GPIO_5</text>
<text x="204.8" y="43.5">P9.16</text>
<text x="204.8" y="45.9">P9.18</text>
<text x="74.2" y="48.3">P8.19</text>
<text x="74.2" y="50.7">P8.21</text>
<text x="74.2" y="53.1">P8.23</text>
<text x="84" y="49.4">GPIO_22</text>
<text x="84" y="51.8">GPIO_62</text>
<text x="100.1" y="49.4">GPIO_63</text>
<text x="100.1" y="51.8">GPIO_37</text>
<text x="113" y="48.3">P8.20</text>
<text x="113" y="50.7">P8.22</text>
<text x="113" y="53.1">P8.24</text>
<text x="166.1" y="48.3">P9.19</text>
<text x="166.1" y="50.7">P9.21</text>
<text x="166.1" y="53.1">P9.23</text>
<text x="175.8" y="49.4">I2C2_SCL</text>
<text x="175.8" y="51.8">GPIO_3</text>
<text x="190.8" y="49.4">I2C2_SDA</text>
<text x="193" y="51.8">GPIO_2</text>
<text x="204.8" y="48.3">P9.20</text>
<text x="204.8" y="50.7">P9.22</text>
<text x="204.8" y="53.1">P9.24</text>
<text x="74.2" y="55.6">P8.25</text>
<text x="74.2" y="58">P8.27</text>
<text x="84" y="54.2">GPIO_36</text>
<text x="84" y="56.6">GPIO_32</text>
<text x="84" y="59">GPIO_86</text>
<text x="100.1" y="56.6">GPIO_61</text>
<text x="100.1" y="59">GPIO_88</text>
<text x="100.1" y="54.2">GPIO_33</text>
<text x="113" y="55.6">P8.26</text>
<text x="113" y="58">P8.28</text>
<text x="166.1" y="55.6">P9.25</text>
<text x="166.1" y="58">P9.27</text>
<text x="175.8" y="54.2">GPIO_49</text>
<text x="175.8" y="56.6">GPIO_117</text>
<text x="175.8" y="59">GPIO_125</text>
<text x="190.8" y="59">GPIO_123</text>
<text x="191.9" y="54.2">GPIO_15</text>
<text x="191.9" y="56.6">GPIO_14</text>
<text x="204.8" y="55.6">P9.26</text>
<text x="204.8" y="58">P9.28</text>
<text x="74.2" y="60.4">P8.29</text>
<text x="74.2" y="62.8">P8.31</text>
<text x="74.2" y="65.2">P8.33</text>
<text x="84" y="61.4">GPIO_87</text>
<text x="84" y="63.9">GPIO_10</text>
<text x="100.1" y="61.4">GPIO_89</text>
<text x="100.2" y="63.9">GPIO_11</text>
<text x="113" y="60.4">P8.30</text>
<text x="113" y="62.8">P8.32</text>
<text x="113" y="65.2">P8.34</text>
<text x="166.1" y="60.4">P9.29</text>
<text x="166.1" y="62.8">P9.31</text>
<text x="166.1" y="65.2">P9.33</text>
<text x="175.8" y="61.4">GPIO_121</text>
<text x="175.8" y="63.9">GPIO_120</text>
<text x="190.7" y="63.9">VDD_ADC</text>
<text x="190.8" y="61.4">GPIO_122</text>
<text x="204.8" y="60.4">P9.30</text>
<text x="204.8" y="62.8">P9.32</text>
<text x="204.8" y="65.2">P9.34</text>
<text x="74.2" y="67.6">P8.35</text>
<text x="74.2" y="70">P8.37</text>
<text x="84" y="66.3">GPIO_9</text>
<text x="84" y="68.7">GPIO_8</text>
<text x="84" y="71.1">GPIO_78</text>
<text x="100.1" y="66.3">GPIO_81</text>
<text x="100.1" y="68.7">GPIO_80</text>
<text x="100.1" y="71.1">GPIO_79</text>
<text x="113" y="67.6">P8.36</text>
<text x="113" y="70">P8.38</text>
<text x="166.1" y="67.6">P9.35</text>
<text x="166.1" y="70">P9.37</text>
<text x="175.8" y="66.3">AIN4</text>
<text x="175.8" y="68.7">AIN6</text>
<text x="175.8" y="71.1">AIN2</text>
<text x="189.1" y="66.3">GNDA_ADC</text>
<text x="195.9" y="68.7">AIN5</text>
<text x="195.9" y="71.1">AIN3</text>
<text x="204.8" y="67.6">P9.36</text>
<text x="204.8" y="70">P9.38</text>
<text x="74.2" y="72.5">P8.39</text>
<text x="74.2" y="74.9">P8.41</text>
<text x="74.2" y="77.3">P8.43</text>
<text x="84" y="73.5">GPIO_76</text>
<text x="84" y="75.9">GPIO_74</text>
<text x="100.1" y="73.5">GPIO_77</text>
<text x="100.1" y="75.9">GPIO_75</text>
<text x="113" y="72.5">P8.40</text>
<text x="113" y="74.9">P8.42</text>
<text x="113" y="77.3">P8.44</text>
<text x="166.1" y="72.5">P9.39</text>
<text x="166.1" y="74.9">P9.41</text>
<text x="166.1" y="77.3">P9.43</text>
<text x="175.8" y="73.5">AIN0</text>
<text x="175.8" y="75.9">GPIO_20</text>
<text x="193" y="75.9">GPIO_7</text>
<text x="195.9" y="73.5">AIN1</text>
<text x="204.8" y="72.5">P9.40</text>
<text x="204.8" y="74.9">P9.42</text>
<text x="204.8" y="77.3">P9.44</text>
<text x="74.2" y="79.7">P8.45</text>
<text x="84" y="78.4">GPIO_72</text>
<text x="84" y="80.8">GPIO_70</text>
<text x="100.1" y="78.3">GPIO_73</text>
<text x="100.1" y="80.8">GPIO_71</text>
<text x="113" y="79.7">P8.46</text>
<text x="166.1" y="79.7">P9.45</text>
<text x="175.8" y="78.4">DGND</text>
<text x="175.8" y="80.8">DGND</text>
<text x="194.4" y="78.3">DGND</text>
<text x="194.4" y="80.8">DGND</text>
<text x="204.8" y="79.7">P9.46</text>
<text x="88.7" y="108.7" transform="rotate(-90 88.7 108.7)">2</text>
<text x="89.7" y="114" transform="rotate(-90 89.7 114)">VP</text>
<text x="93.5" y="108.7" transform="rotate(-90 93.5 108.7)">3</text>
<text x="98.4" y="108.7" transform="rotate(-90 98.4 108.7)">5</text>
<text x="100.3" y="112.2">PGND</text>
<text x="108.7" y="111.1">4</text>
<text x="82.7" y="118.4">9</text>
<text x="86.4" y="119.4">INL</text>
<text x="94.6" y="115.4" transform="rotate(-90 94.6 115.4)">CPP</text>
<text x="99.4" y="115.8" transform="rotate(-90 99.4 115.8)">CPM</text>
<text x="101.7" y="117">PVM</text>
<text x="108.7" y="116">6</text>
<text x="82.7" y="123.2">7</text>
<text x="86.4" y="124.3">SD</text>
<text x="100.7" y="121.8">OUTL</text>
<text x="108.7" y="125.6">13</text>
<text x="108.7" y="120.8">14</text>
<text x="138.3" y="120.8">1</text>
<text x="138.3" y="123.2">3</text>
<text x="138.3" y="125.6">2</text>
<text x="81.7" y="128">11</text>
<text x="86.4" y="129.1">INR</text>
<text x="94.6" y="131" transform="rotate(-90 94.6 131)">AGND</text>
<text x="100.4" y="126.7">OUTR</text>
<text x="93.5" y="135.8" transform="rotate(-90 93.5 135.8)">10</text>
<text x="216.8" y="139" transform="rotate(-90 216.8 139)">1</text>
<text x="219.2" y="139" transform="rotate(-90 219.2 139)">2</text>
<text x="221.6" y="139" transform="rotate(-90 221.6 139)">3</text>
<text x="227.7" y="149.8">1</text>
<text x="248.8" y="149.8">5</text>
<text x="227.7" y="154.6">3</text>
<text x="231.4" y="150.8">IN</text>
<text x="231.4" y="155.7">EN</text>
<text x="242" y="150.8">OUT</text>
<text x="227.7" y="159.4">2</text>
<text x="231.4" y="160.5">GND</text>
</g>
</svg>
